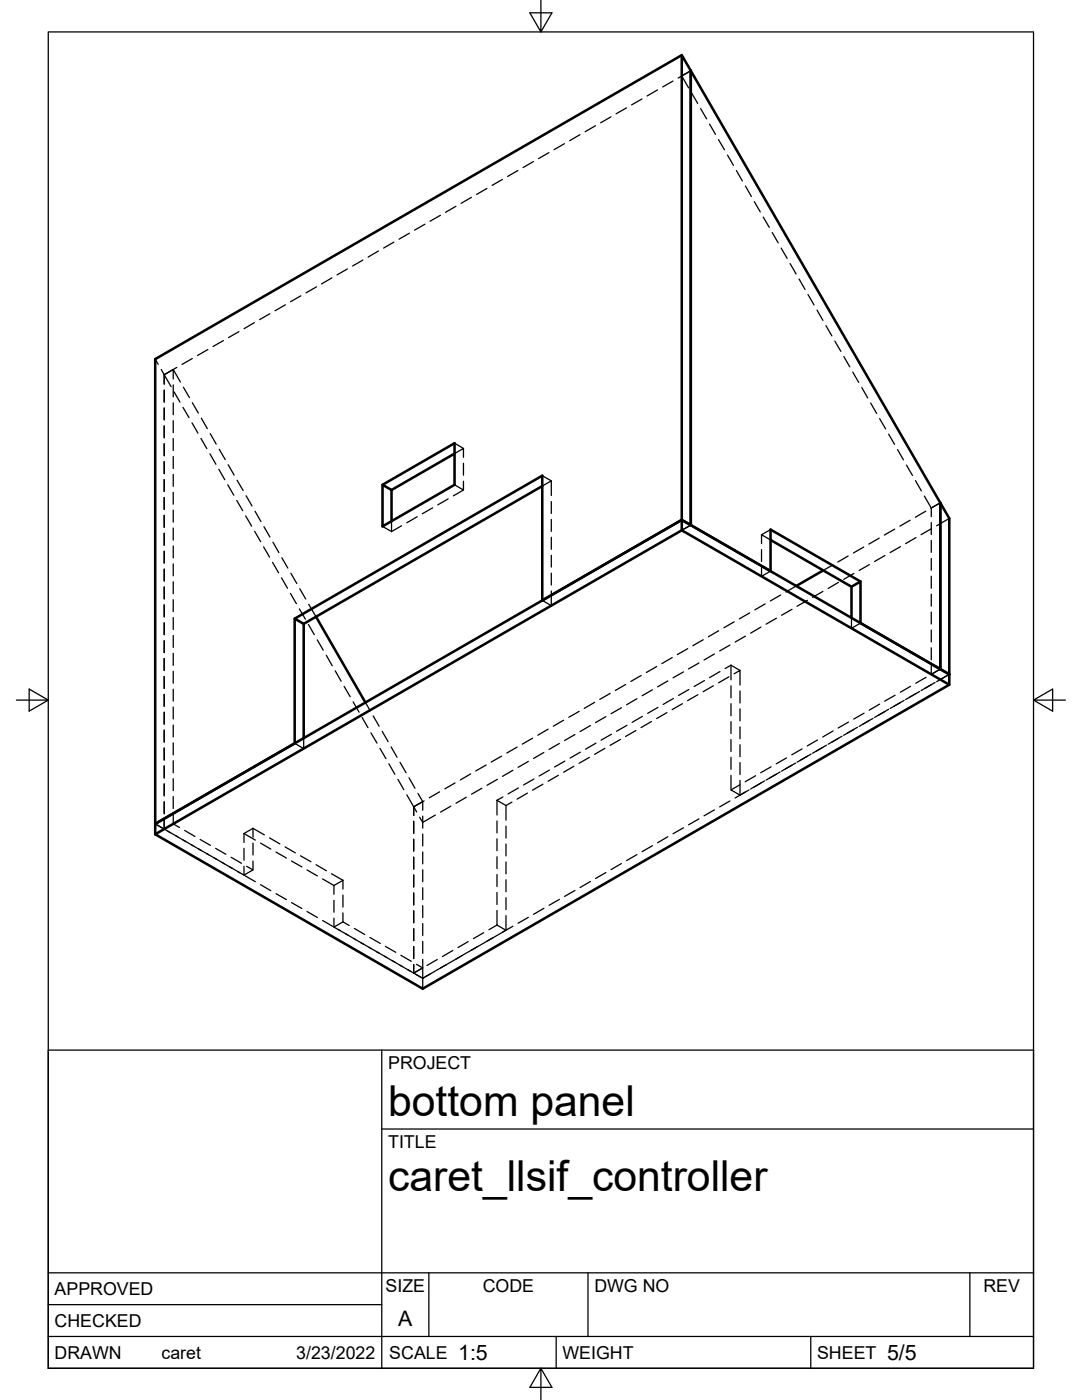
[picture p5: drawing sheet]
<svg xmlns="http://www.w3.org/2000/svg" width="216mm" height="279mm" viewBox="0 0 216 279" stroke-linecap="round" stroke-linejoin="round" font-family="sans-serif">
<!-- layer: Hidden -->
<g fill="none" stroke="#000" stroke-width=".25">
<path d="M128.1 19.7l-2.1 1.2M131.2 17.9l-2.1 1.3M134.3 16.2l-2.1 1.2M135.3 15.6l2.5-1.5-1.8 1.1 1.4 2.3M138 18.6l1.2 2M94.1 39.4l-2.1 1.2M97.2 37.6l-2.1 1.2M100.2 35.8l-2 1.2M103.3 34l-2 1.2M106.4 32.2l-2 1.2M109.5 30.5l-2 1.1M112.6 28.7l-2 1.2"/>
<path d="M115.7 26.9l-2 1.2M118.8 25.1l-2 1.2M121.9 23.3l-2.1 1.2M125 21.5l-2.1 1.2M139.8 21.7l1.2 2M141.6 24.8l1.2 2M143.4 27.9l1.2 2M145.2 30.9l1.1 2.1M146.9 34l1.2 2.1M148.7 37.1l1.2 2.1M60 59l-2 1.2M63.1 57.3l-2 1.1"/>
<path d="M66.2 55.5l-2 1.2M69.3 53.7l-2.1 1.2M72.4 51.9l-2 1.2M75.5 50.1l-2.1 1.2M78.6 48.3l-2.1 1.2M81.7 46.5l-2.1 1.2M84.8 44.7l-2.1 1.2M87.9 43l-2.1 1.2M91 41.2l-2.1 1.2M150.5 40.2l1.2 2.1M152.3 43.3l1.2 2.1M154.1 46.4l1.2 2.1"/>
<path d="M155.9 49.5l1.2 2.1M157.6 52.6l1.3 2.1M159.4 55.7l1.2 2.1M161.2 58.8l1.2 2.1M31 71.7l.6 1M32.2 73.7l.6 1.1v1.9v-1.9M32.8 74.8l1.8-1.1v1.9M32.8 77.9v2.3M32.8 74.8l1.3 2.4M34.6 76.8v2.4M34.6 73.7l1.4 2.5M34.7 78.2l1.2 2.1"/>
<path d="M35.3 73.3l-2.5 1.5M36.6 77.3l1.2 2M38.4 71.5l-2.1 1.2M41.5 69.7l-2.1 1.3M44.6 68l-2.1 1.2M47.7 66.2l-2.1 1.2M50.8 64.4l-2.1 1.2M53.8 62.6l-2 1.2M56.9 60.8l-2 1.2M163 61.9l1.2 2M164.8 65l1.2 2M166.6 68.1l1.2 2"/>
<path d="M168.4 71.2l1.2 2M170.2 74.3l1.1 2M172 77.3l1.1 2.1M32.8 81.4v2.4M32.8 85v2.4M32.8 88.6v2.4M32.8 92.1v2.4M32.8 95.7v2.4M32.8 99.3v2.4M34.6 80.4v2.4M34.6 84v2.3M34.6 87.5v2.4"/>
<path d="M34.6 91.1v2.4M34.6 94.7v2.3M34.6 98.3v2.3M36.5 81.3l1.2 2.1M38.3 84.4l1.2 2M38.4 80.4l1.2 2M40.1 87.5l1.2 2M40.2 83.5l1.2 2M41.9 90.6l1.2 2M42 86.6l1.1 2M43.7 93.7l1.2 2M43.8 89.7l1.1 2"/>
<path d="M45.4 96.8l1.3 2M45.5 92.8l1.2 2M47.2 99.9l1.2 2M47.3 95.8l1.2 2.1M49.1 98.9l1.2 2.1M89.4 99.6l-2 1.2M90.7 90.5l1.8-1v1.8M90.7 96.8l1.8 1M90.7 88.5l1.8 1M92.5 96v1.8l-2 1.2M92.5 92.5v2.3M108.2 97l1.8-1v2.9"/>
<path d="M108.2 94.9l1.8 1.1M173.7 80.4l1.2 2.1M175.5 83.5l1.2 2.1M177.3 86.6l1.2 2.1M179.1 89.7l1.2 2.1M180.9 92.8l1.2 2.1M182.7 95.9l1.2 2.1M184.4 99l1.4 2.4M32.8 102.8v2.4M32.8 106.4v2.4M32.8 110v2.4M32.8 113.6v2.4"/>
<path d="M32.8 117.1v2.4M34.6 101.8v2.4M34.6 105.4v2.4M34.6 109v2.3M34.6 112.5v2.4M34.6 116.1v2.4M34.6 119.7v2.4M49 103l1.2 2M50.8 106l1.2 2.1M50.9 102l1.2 2.1M52.6 109.1l1.2 2.1M52.7 105.1l1.2 2.1"/>
<path d="M54.4 112.2l1.2 2.1M54.5 108.2l1.1 2.1M56.2 115.3l1.2 2.1M56.2 111.3l1.2 2.1M58 118.4l1.1 2.1M58 114.4l1.2 2.1M59.8 117.5l1.2 2M76.3 105.1l1.8 1M78.1 104v2.1M80.1 104.9l-2 1.2M83.2 103.1l-2 1.2M86.3 101.3l-2 1.2"/>
<path d="M110 100.1v2.4M110 103.7v2.3M110 107.2v2.4M110 110.8v2.4M110 114.4v2.4M110 117.9v3l-1.8-1.1M137.8 104.8l-1.8 1M152 106.7l1.8 1.1M152 106.7v1.8M152 109.7v2.4M152 113.2v1.8l1.8-1M153.8 105.7l-1.8 1"/>
<path d="M155.8 118.7l-2.1 1.2M158.9 116.9l-2.1 1.3M161.1 119.8l-2.1 1.2M164.2 118l-2.1 1.2M166.2 112.8l-1.9 1M167.3 116.2l-2.1 1.2M169.2 111l-2 1.2M170.4 114.4l-2.1 1.2M172.3 109.2l-2 1.2M173.5 112.7l-2.1 1.2M175.4 107.4l-2 1.2M176.6 110.9l-2.1 1.2"/>
<path d="M178.5 105.6l-2 1.2M179.7 109.1l-2.1 1.2M181.6 103.8l-2 1.2M182.8 107.3l-2.1 1.2M184.7 102l-2.1 1.2M185.7 101.4l1.9-1-1.8 1v1.7M185.8 104.3v2.4M185.8 107.9v2.3M185.8 111.4v2.4M185.8 115v2.4M185.8 118.6v2.4M185.9 105.5l-2.1 1.2"/>
<path d="M189.4 103.5l-2.5 1.4M32.8 120.7v2.4M32.8 124.3v2.4M32.8 127.9v2.3M32.8 131.4v2.4M32.8 135v2.4M32.8 138.6v2.3M34.6 123.3v2.3M34.6 126.8v2.4M34.6 130.4v2.4M34.6 134v2.4M34.6 137.5v2.4"/>
<path d="M59.7 121.5l1.2 2.1M61.5 124.6l1.2 2.1M61.6 120.6l1.5 2.5M63.3 127.7l1.2 2.1M65.1 130.8l1.2 2.1M66.9 133.9l1.2 2.1M68.7 137l1.2 2M121.8 138.4l-2.1 1.2M124.8 136.6l-2 1.2M127.1 139.4l-2.1 1.3M127.9 134.8l-2 1.2M130.2 137.7l-2.1 1.2"/>
<path d="M131 133l-2 1.2M133.3 135.9l-2.1 1.2M134.1 131.2l-2 1.2M134.4 139.4l-2.1 1.2M136.4 134.1l-2.1 1.2M137.2 129.5l-2.1 1.1M137.5 137.6l-2.1 1.2M139.3 138.6l-2.1 1.2M139.5 132.3l-2.1 1.2M140.3 127.7l-2.1 1.2M140.6 135.8l-2.1 1.2M142.3 136.9l-2 1.1"/>
<path d="M142.6 130.5l-2.1 1.2M143.4 125.9l-2 1.2M143.7 134l-2.1 1.2M145.5 135.1l-2.1 1.2M145.6 128.7l-2 1.2M145.9 132.8l-1.2 .6M145.9 132.8l1.8 1M145.9 132.8v2.9M145.9 136.9v2.4M146.5 134.5l1.2-.7v2.9M146.5 124.1l-2.1 1.2M147.7 137.9v2.4"/>
<path d="M148.7 127l-2 1.1M149.6 122.3l-2.1 1.2M151.8 125.2l-2 1.2M152.7 120.5l-2.1 1.2M154.9 123.4l-2 1.2M158 121.6l-2 1.2M169.9 123.3v2.1l1.8-1M178.6 138.7l-2.1 1.2M180.4 139.8l-2.8 1.6M181.7 137l-2.1 1.2M182.8 138.4l-2.1 1.2M183.5 138l-2.1 1.2"/>
<path d="M184.8 135.2l-2.1 1.2M185.8 122.2v2.3M185.8 125.7v2.4M185.8 129.3v2.4M185.8 132.9v1.7l1.8-1.1M185.9 136.6l-2.1 1.2M186.6 136.2l-2.1 1.2M187.6 135.6l1.8-1-2.5 1.4M32.8 142.2v2.3M32.8 145.7v2.4M32.8 149.3v2.4M32.8 152.9v2.4"/>
<path d="M32.8 156.4v2.4M34.6 141.1v2.4M34.6 144.7v2.4M34.6 148.3v2.3M34.6 151.8v2.4M34.6 155.4v2.4M34.6 159v2.4M60.6 147.3v2.1l-1.8-1M70.5 140.1l1.1 2M72.2 143.2l1.2 2M72.9 140.2l1 1.6M74 146.3l1.2 2"/>
<path d="M74.5 142.9l1.1 2M75.8 149.4l1.2 2M76.3 146l1.1 2M77.6 152.4l1.2 2.1M78 149.1l1.2 2M79.4 155.5l1.2 2.1M79.8 152.1l1.2 2.1M81.2 158.6l1.3 2.4M81.6 155.2l1.2 2.1M83.4 158.3l.9 1.7-1.8 1M84.3 160v1.7M84.6 159.8l-2.1 1.2"/>
<path d="M87.7 158l-2 1.2M90.8 156.3l-2 1.1M93 159.1l-2 1.2M93.9 154.5l-2.1 1.2M96.2 157.3l-2.1 1.2M97 152.7l-2.1 1.2M99.2 159.7v2.9M99.2 159.7l1.8 1.1M99.3 155.5l-2.1 1.2M100.1 150.9l-2.1 1.2M100.4 159l-1.2 .7M102.3 153.7l-2 1.2"/>
<path d="M103.2 149.1l-2.1 1.2M103.4 157.2l-2 1.3M105.2 158.3l-2 1.2M105.4 152l-2 1.1M106.3 147.3l-2.1 1.2M106.5 155.5l-2 1.2M108.3 156.5l-2 1.2M108.5 150.2l-2 1.2M109.4 145.5l-2.1 1.2M109.6 153.7l-2 1.2M111.4 154.7l-2 1.2M111.6 148.4l-2 1.2"/>
<path d="M112.5 143.7l-2.1 1.2M112.7 151.9l-2 1.2M114.5 152.9l-2 1.2M114.7 146.6l-2.1 1.2M115.6 142l-2.1 1.2M115.8 150.1l-2.1 1.2M117.6 151.2l-2.1 1.1M117.8 144.8l-2.1 1.2M118.7 140.2l-2.1 1.2M118.9 148.3l-2.1 1.2M120.7 149.4l-2.1 1.2M120.9 143l-2.1 1.2"/>
<path d="M122 146.5l-2.1 1.2M123.8 147.6l-2.1 1.2M124 141.2l-2.1 1.2M125.1 144.8l-2.1 1.1M126.9 145.8l-2.1 1.2M128.2 143l-2.1 1.2M130 144l-2.1 1.2M131.3 141.2l-2.1 1.2M133.1 142.2l-2.1 1.2M136.2 140.4l-2.1 1.2M145.6 159.9l-2 1.1M145.9 140.4v2.4"/>
<path d="M145.9 144v2.4M145.9 147.6v2.4M145.9 151.2v2.3M145.9 154.7v2.9M147.7 156.6l-1.8 1 1.8 1.1M147.7 141.5v2.4M147.7 145.1v2.3M147.7 148.6v2.4M147.7 152.2v2.4M147.7 155.8v2.9M148.7 158.1l-2 1.2M149.5 157.6l-1.8 1.1"/>
<path d="M150.8 154.8l-2.1 1.2M151.8 156.3l-2 1.2M152.5 155.9l-2 1.2M153.9 153l-2.1 1.2M154.9 154.5l-2 1.2M155.7 154.1l-2.1 1.2M157 151.3l-2.1 1.1M158 152.7l-2 1.2M158.7 152.3l-2 1.2M160 149.5l-2 1.1M161.8 150.5l-2.8 1.6M163.1 147.7l-2 1.2"/>
<path d="M164.2 149.1l-2.1 1.2M164.9 148.7l-2 1.2M166.2 145.9l-2 1.2M167.3 147.3l-2.1 1.2M168 146.9l-2 1.2M169.3 144.1l-2 1.2M171.1 145.1l-2.8 1.6M172.4 142.3l-2.1 1.2M173.5 143.8l-2.1 1.2M174.2 143.4l-2.1 1.1M175.5 140.5l-2.1 1.2M176.6 142l-2.1 1.2"/>
<path d="M177.3 141.6l-2.1 1.2M32.4 165.2l-1.4-.8 1.8 1.1v-1.9v1.9l1.2 .7M32.8 160v2.4M33.4 165.8l2.1 1.2M34.6 162.5v1.9l1.2 .7M35.1 166.8l2 1.2M36.5 167.6l2.1 1.2M36.9 165.7l2 1.2M38.1 168.6l2.1 1.2M39.6 169.4l3.7 2.1M39.9 167.5l2.1 1.2M42.7 171.2l2.1 1.2"/>
<path d="M43 169.3l2.1 1.2M44.3 172.1l2.1 1.2M45.8 173l2.1 1.2M46.1 171.1l2.1 1.2M47.4 173.9l1.3 .7M48.7 166.3v1.8M48.7 169.3v2.4M48.7 172.9v1.7M48.7 166.3l2.2 1.4M48.9 174.8l2 1.2M49.2 172.9l1.3 .7M50.5 171.9v1.7l-1.8 1"/>
<path d="M50.5 165.3v1.8M50.5 168.3v2.3M50.5 165.3l-1.8 1M50.5 165.3l2.2 1.3M52 168.3l2 1.2M52 176.6l2 1.2M53.8 167.2l2 1.2M55.1 170.1l2 1.1M55.1 178.4l2 1.1M56.9 169l2 1.2M58.2 171.8l2 1.2M60 170.8l2 1.2"/>
<path d="M61.3 173.6l2 1.2M63.1 172.6l2 1.2M64.4 175.4l2.2 1.3M66.1 174.4l2.3 1.3M66.6 176.7v1.8M66.6 179.7v2.4M68.4 175.7l-1.8 1M68.4 175.7v1.7M68.4 178.6v2.4M82.5 161l.6 1.1M82.5 161v1.7M82.5 163.9v2.4"/>
<path d="M82.5 167.5v2.4M82.5 171.1v2.3M82.5 174.6v2.4M82.5 178.2v2.4M84.3 162.9v2.4M84.3 166.5v2.3M84.3 170v2.4M84.3 173.6v2.4M84.3 177.2v2.4M86.9 162.7l-2.6 1.4-.6-1M90 160.9l-2.1 1.2M99.2 163.8v2.4"/>
<path d="M99.2 167.4v2.4M99.2 171v2.4M99.2 174.5v2.4M99.2 178.1v2.4M101 164.9v2.4M101 168.4v2.4M101 172v2.4M101 175.6v2.4M101 179.2v2.3M102.2 160.1l-1.2 .7v2.9M111.6 179.5l-2 1.2M114.7 177.7l-2.1 1.2"/>
<path d="M117.8 175.9l-2.1 1.2M120.9 174.1l-2.1 1.2M124 172.3l-2.1 1.2M127.1 170.6l-2.1 1.1M130.2 168.8l-2.1 1.2M133.3 167l-2.1 1.2M136.4 165.2l-2.1 1.2M139.5 163.4l-2.1 1.2M142.6 161.6l-2.1 1.2M58.2 180.1l2 1.2M61.3 181.9l2 1.2M64.4 183.7l2 1.2"/>
<path d="M66.6 185l2.9 1.7M66.6 183.2v1.8M68.4 184l1.3 .7M68.4 182.2v1.8M68.4 184l-1.8 1M68.9 186.3l2.1 1.2M70.5 187.3l2.1 1.2M70.7 185.3l2.1 1.2M72 188.1l2.1 1.2M73.6 189.1l2.1 1.1M73.8 187.1l2.1 1.2M75.1 189.9l2.1 1.2"/>
<path d="M76.7 190.8l2.1 1.2M76.9 188.9l2.1 1.2M78.2 191.7l2.1 1.2M79.8 192.6l2.1 1.2M80 190.6l2.1 1.3M81.3 193.5l1.2 .7M82.5 194.2v-1.7v1.7l1.8 1M82.5 181.8v2.4M82.5 185.4v2.3M82.5 188.9v2.4M82.9 194.4l1.4 .8M83.1 192.4l1.2 .8"/>
<path d="M84.2 193.3l-1.7 .9M84.3 193.2v2l1.7-.9M84.3 193.2l-1.8 1M84.3 180.7v2.4M84.3 184.3v2.4M84.3 187.9v2.4M84.3 191.5v1.7M84.3 195.2v2.1M86.9 193.8l-2.6 1.4M87.2 191.5l-2 1.2M89 192.5l-2 1.2M90 192l-2.1 1.2"/>
<path d="M90.3 189.7l-2 1.2M93 190.2l-2.9 1.7M93.4 187.9l-2 1.2M95.2 189l-2 1.1M96.2 188.4l-2.1 1.2M96.5 186.1l-2 1.2M98.3 187.2l-2 1.2M99.2 181.7v2.9M99.2 184.6l1.8 1.1M99.2 184.6l-1.6 .9M99.3 186.6l-2.1 1.2M101 182.7v3l-1.6 .9"/>
<path d="M102.3 184.8l-2 1.2M105.4 183.1l-2 1.2M108.5 181.3l-2 1.2"/>
</g>
<!-- layer: Visible -->
<g fill="none" stroke="#000" stroke-width=".51">
<path d="M136 11l1.8 3.1v90.7l-1.8-1zM136 11l-105 60.7v92.7l27.8-16v-24.9M137.8 14.1l51.6 89.4v31.1M137.8 14.1v90.7l16 9.2v-8.3l17.9 10.4M76.3 96.8v8.3l14.4-8.3v-8.3l-14.4 8.3 1.8 1M90.7 90.5l-12.6 7.3v6.2M108.2 97l-47.6 27.5M136 105.8l-105 60.7v-2.1l105-60.6-27.8 16v-24.9l-49.4 28.6 1.8 1M136 103.8l53.4 30.8v2.1l-53.4-30.9zM153.8 107.8l16.1 9.3 1.8-1v8.3l15.9 9.1v-33.1v33.1l1.8 1.1M164.3 113.8l-5.4 3.1M169.9 117.1v6.2"/>
<path d="M60.6 124.5v22.8M63.1 123.1l9.8 17.1M189.4 136.7l-105.1 60.6-53.3-30.8"/>
</g>
<!-- layer: Border -->
<path d="M9.6 6.4h196.6v266.7h-196.6zM107.9 0v6.4l-2.2-3.8h4.4l-2.2 3.8M3.3 139.7h6.3l-3.8-2.2v4.4l3.8-2.2M206.2 139.7l3.8 2.2v-4.4l-3.8 2.2h6.4M107.9 273.1l2.2 3.8h-4.4l2.2-3.8v6.3" fill="none" stroke="#000" stroke-width=".25"/>
<!-- layer: Titleblock -->
<path d="M9.6 209.6h196.6v63.5h-196.6zM76.2 209.6v63.5M76.2 225.3h130M9.6 254h196.6M85.6 254v12.7M117.3 254v12.7M193.5 254v12.7M9.6 266.7h196.6M9.6 260.4h66.6M111 266.7v6.4M161.8 266.7v6.4" fill="none" stroke="#000" stroke-width=".25"/>
<g font-size="8.5">
<text x="77.4" y="222.8">bottom panel</text>
<text x="77.4" y="237.8">caret_llsif_controller</text>
</g>
<g font-size="4.3">
<text x="79.5" y="264.5">A</text>
<text x="91.4" y="271.4">1:5</text>
<text x="177" y="271.4">5/5</text>
</g>
<g font-size="3.5">
<text x="77.4" y="213.4">PROJECT</text>
<text x="77.4" y="229.1">TITLE</text>
<text x="76.9" y="257.8">SIZE</text>
<text x="96.3" y="257.8">CODE</text>
<text x="118.6" y="257.8">DWG NO</text>
<text x="196.2" y="257.8">REV</text>
<text x="10.9" y="258.5">APPROVED</text>
<text x="10.9" y="264.8">CHECKED</text>
<text x="10.9" y="271.2">DRAWN</text>
<text x="32.2" y="271.2">caret</text>
<text x="59.1" y="271.2">3/23/2022</text>
<text x="77.7" y="271.2">SCALE</text>
<text x="112.2" y="271.2">WEIGHT</text>
<text x="163" y="271.2">SHEET</text>
</g>
</svg>
